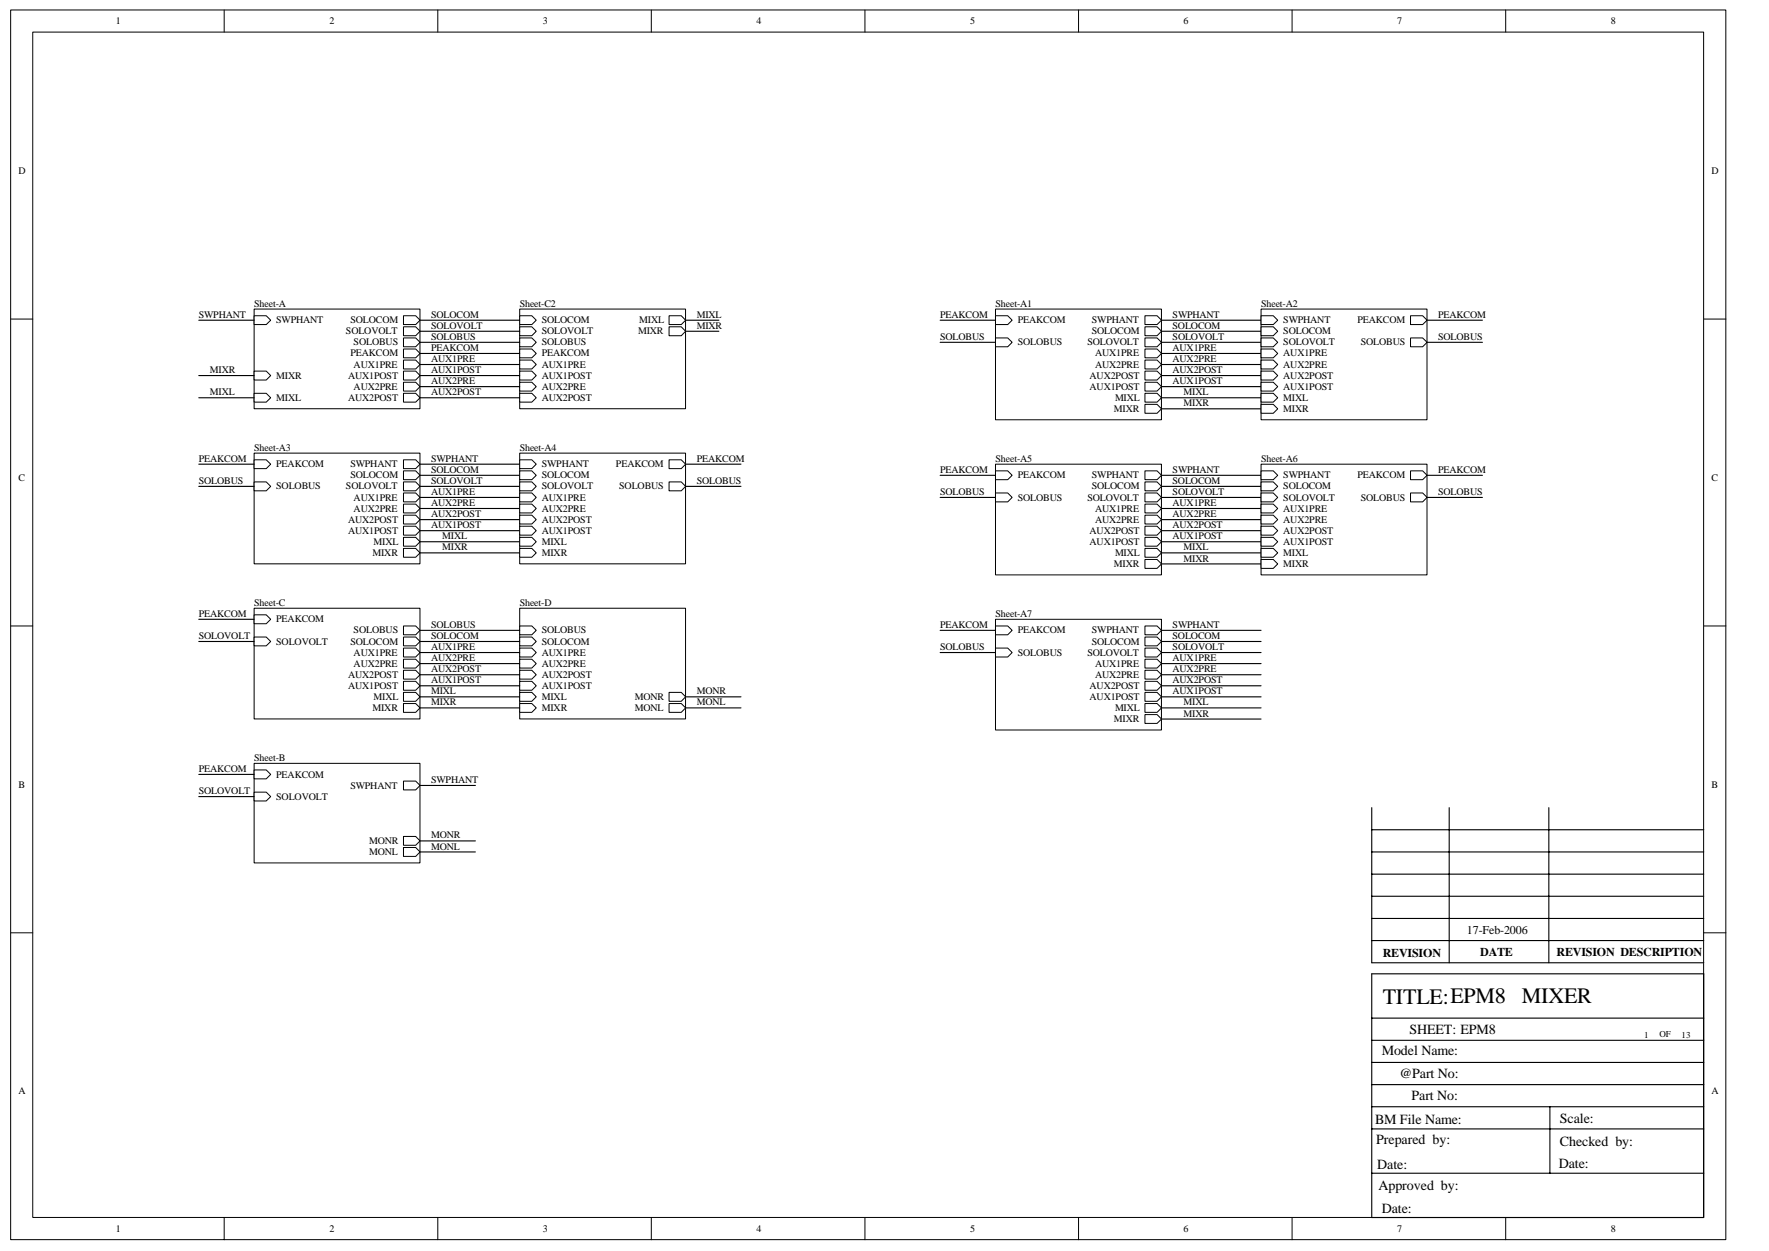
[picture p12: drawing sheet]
<svg xmlns="http://www.w3.org/2000/svg" width="420mm" height="297mm" viewBox="0 0 420 297" stroke-linecap="round" stroke-linejoin="round" font-family="sans-serif">
<g fill="none" stroke="#000" stroke-width=".24">
<path d="M2.5 2.4h407.4v291.9h-407.4zM7.8 7.6h396.8v281.5h-396.8zM53.2 2.4v5.2M104 2.4v5.2M154.7 2.4v5.2M205.4 2.4v5.2M256.2 2.4v5.2M306.9 2.4v5.2M357.6 2.4v5.2M2.5 75.8h5.3M404.7 75.8h5.2M2.5 148.6h5.3"/>
<path d="M404.7 148.6h5.2M2.5 221.5h5.3M404.7 221.5h5.2M53.2 289.1v5.3M104 289.1v5.3M154.7 289.1v5.3M205.4 289.1v5.3M256.2 289.1v5.3M306.9 289.1v5.3M357.6 289.1v5.3"/>
</g>
<g fill="none" stroke="#000" stroke-width=".26">
<path d="M325.8 191.8v36.8h78.9M325.8 197h78.9M344.2 191.8v36.8M367.9 191.8v36.8M325.8 218.1h78.9M325.8 212.8h78.9M325.8 207.6h78.9M325.8 202.3h78.9M325.8 231.2h78.9v57.9h-78.9zM325.8 223.3h78.9M325.8 241.7h78.9M325.8 247h78.9"/>
<path d="M325.8 252.3h78.9M325.8 257.5h78.9M325.8 262.8h78.9M325.8 268.1h78.9M325.8 278.6h78.9M368.1 262.8v15.8"/>
</g>
<path d="M123.5 144.4h39.3v26.3h-39.3z" fill="#fff"/>
<path d="M123.4 144.4h39.4v26.3h-39.4z" fill="none" stroke="#000" stroke-width=".24"/>
<g fill="#fff" stroke="#000" stroke-width=".24">
<path d="M123.4 153.9h2.9l1.1 1-1.1 1.1h-2.9z" fill-rule="evenodd"/>
<path d="M123.4 161.8h2.9l1.1 1-1.1 1.1h-2.9z" fill-rule="evenodd"/>
<path d="M123.4 159.2h2.9l1.1 1-1.1 1h-2.9z" fill-rule="evenodd"/>
<path d="M123.4 156.5h2.9l1.1 1.1-1.1 1h-2.9z" fill-rule="evenodd"/>
<path d="M158.9 167h2.9l1 1.1-1 1h-2.9z" fill-rule="evenodd"/>
<path d="M158.9 164.4h2.9l1 1.1-1 1h-2.9z" fill-rule="evenodd"/>
<path d="M123.4 148.6h2.9l1.1 1.1-1.1 1h-2.9z" fill-rule="evenodd"/>
<path d="M123.4 151.3h2.9l1.1 1-1.1 1.1h-2.9z" fill-rule="evenodd"/>
<path d="M123.4 164.4h2.9l1.1 1.1-1.1 1h-2.9z" fill-rule="evenodd"/>
<path d="M123.4 167h2.9l1.1 1.1-1.1 1h-2.9z" fill-rule="evenodd"/>
</g>
<path d="M60.4 181.3h39.3v23.6h-39.3z" fill="#fff"/>
<path d="M60.4 181.3h39.3v23.6h-39.3z" fill="none" stroke="#000" stroke-width=".24"/>
<g fill="#fff" stroke="#000" stroke-width=".24">
<path d="M95.8 198.6h2.9l1.1 1.1-1.1 1h-2.9z" fill-rule="evenodd"/>
<path d="M95.8 201.2h2.9l1.1 1.1-1.1 1h-2.9z" fill-rule="evenodd"/>
<path d="M95.8 185.5h2.9l1.1 1-1.1 1.1h-2.9z" fill-rule="evenodd"/>
<path d="M60.4 188.1h2.8l1.1 1-1.1 1.1h-2.8z" fill-rule="evenodd"/>
<path d="M60.4 182.8h2.8l1.1 1.1-1.1 1h-2.8z" fill-rule="evenodd"/>
</g>
<path d="M60.4 144.4h39.3v26.3h-39.3z" fill="#fff"/>
<path d="M60.4 144.4h39.3v26.3h-39.3z" fill="none" stroke="#000" stroke-width=".24"/>
<g fill="#fff" stroke="#000" stroke-width=".24">
<path d="M95.8 151.3h2.9l1.1 1-1.1 1.1h-2.9z" fill-rule="evenodd"/>
<path d="M60.4 151.3h2.8l1.1 1-1.1 1.1h-2.8z" fill-rule="evenodd"/>
<path d="M95.8 148.6h2.9l1.1 1.1-1.1 1h-2.9z" fill-rule="evenodd"/>
<path d="M95.8 164.4h2.9l1.1 1.1-1.1 1h-2.9z" fill-rule="evenodd"/>
<path d="M95.8 167h2.9l1.1 1.1-1.1 1h-2.9z" fill-rule="evenodd"/>
<path d="M60.4 146h2.8l1.1 1-1.1 1.1h-2.8z" fill-rule="evenodd"/>
<path d="M95.8 153.9h2.9l1.1 1-1.1 1.1h-2.9z" fill-rule="evenodd"/>
<path d="M95.8 161.8h2.9l1.1 1-1.1 1.1h-2.9z" fill-rule="evenodd"/>
<path d="M95.8 159.2h2.9l1.1 1-1.1 1h-2.9z" fill-rule="evenodd"/>
<path d="M95.8 156.5h2.9l1.1 1.1-1.1 1h-2.9z" fill-rule="evenodd"/>
</g>
<path d="M123.5 73.4h39.3v23.6h-39.3z" fill="#fff"/>
<path d="M123.4 73.4h39.4v23.6h-39.4z" fill="none" stroke="#000" stroke-width=".24"/>
<g fill="#fff" stroke="#000" stroke-width=".24">
<path d="M123.4 75h2.9l1.1 1-1.1 1.1h-2.9z" fill-rule="evenodd"/>
<path d="M123.4 77.6h2.9l1.1 1.1-1.1 1h-2.9z" fill-rule="evenodd"/>
<path d="M123.4 80.2h2.9l1.1 1.1-1.1 1h-2.9z" fill-rule="evenodd"/>
<path d="M158.9 75h2.9l1 1-1 1.1h-2.9z" fill-rule="evenodd"/>
<path d="M158.9 77.6h2.9l1 1.1-1 1h-2.9z" fill-rule="evenodd"/>
<path d="M123.4 82.9h2.9l1.1 1-1.1 1.1h-2.9z" fill-rule="evenodd"/>
<path d="M123.4 85.5h2.9l1.1 1.1-1.1 1h-2.9z" fill-rule="evenodd"/>
<path d="M123.4 88.1h2.9l1.1 1.1-1.1 1h-2.9z" fill-rule="evenodd"/>
<path d="M123.4 93.4h2.9l1.1 1-1.1 1.1h-2.9z" fill-rule="evenodd"/>
<path d="M123.4 90.8h2.9l1.1 1-1.1 1.1h-2.9z" fill-rule="evenodd"/>
</g>
<path d="M99.8 76h23.6M99.8 78.7h23.6M162.8 76h7.9M162.8 78.7h7.9M99.8 81.3h23.6M99.8 83.9h23.6M99.8 86.6h23.6M99.8 89.2h23.6M99.8 91.8h23.6M99.8 94.4h23.6M99.8 199.7h13.1M99.8 202.3h13.1" fill="none" stroke="#000" stroke-width=".26"/>
<path d="M60.4 73.4h39.3v23.6h-39.3z" fill="#fff"/>
<path d="M60.4 73.4h39.3v23.6h-39.3z" fill="none" stroke="#000" stroke-width=".24"/>
<g fill="#fff" stroke="#000" stroke-width=".24">
<path d="M60.4 75h2.8l1.1 1-1.1 1.1h-2.8z" fill-rule="evenodd"/>
<path d="M95.8 82.9h2.9l1.1 1-1.1 1.1h-2.9z" fill-rule="evenodd"/>
<path d="M95.8 75h2.9l1.1 1-1.1 1.1h-2.9z" fill-rule="evenodd"/>
<path d="M95.8 77.6h2.9l1.1 1.1-1.1 1h-2.9z" fill-rule="evenodd"/>
<path d="M95.8 85.5h2.9l1.1 1.1-1.1 1h-2.9z" fill-rule="evenodd"/>
<path d="M95.8 90.8h2.9l1.1 1-1.1 1.1h-2.9z" fill-rule="evenodd"/>
<path d="M95.8 93.4h2.9l1.1 1-1.1 1.1h-2.9z" fill-rule="evenodd"/>
<path d="M95.8 88.1h2.9l1.1 1.1-1.1 1h-2.9z" fill-rule="evenodd"/>
<path d="M60.4 93.4h2.8l1.1 1-1.1 1.1h-2.8z" fill-rule="evenodd"/>
<path d="M60.4 88.1h2.8l1.1 1.1-1.1 1h-2.8z" fill-rule="evenodd"/>
<path d="M95.8 80.2h2.9l1.1 1.1-1.1 1h-2.9z" fill-rule="evenodd"/>
</g>
<path d="M47.2 76h13.2M47.2 94.4h13.2M47.2 89.2h13.2M99.8 186.5h13.1" fill="none" stroke="#000" stroke-width=".26"/>
<path d="M236.5 73.4h39.4v26.3h-39.4z" fill="#fff"/>
<path d="M236.4 73.4h39.5v26.3h-39.5z" fill="none" stroke="#000" stroke-width=".24"/>
<g fill="#fff" stroke="#000" stroke-width=".24">
<path d="M271.9 75h2.9l1.1 1-1.1 1.1h-2.9z" fill-rule="evenodd"/>
<path d="M236.4 75h2.9l1.1 1-1.1 1.1h-2.9z" fill-rule="evenodd"/>
<path d="M271.9 77.6h2.9l1.1 1.1-1.1 1h-2.9z" fill-rule="evenodd"/>
<path d="M271.9 80.2h2.9l1.1 1.1-1.1 1h-2.9z" fill-rule="evenodd"/>
<path d="M271.9 82.9h2.9l1.1 1-1.1 1.1h-2.9z" fill-rule="evenodd"/>
<path d="M271.9 85.5h2.9l1.1 1.1-1.1 1h-2.9z" fill-rule="evenodd"/>
<path d="M271.9 88.1h2.9l1.1 1.1-1.1 1h-2.9z" fill-rule="evenodd"/>
<path d="M271.9 90.8h2.9l1.1 1-1.1 1.1h-2.9z" fill-rule="evenodd"/>
<path d="M271.9 93.4h2.9l1.1 1-1.1 1.1h-2.9z" fill-rule="evenodd"/>
<path d="M271.9 96h2.9l1.1 1.1-1.1 1h-2.9z" fill-rule="evenodd"/>
<path d="M236.4 80.2h2.9l1.1 1.1-1.1 1h-2.9z" fill-rule="evenodd"/>
</g>
<path d="M223.3 76h13.1M275.9 78.7h23.6M275.9 76h23.6M223.3 81.3h13.1M275.9 97.1h23.6M275.9 94.4h23.6M275.9 91.8h23.6M275.9 89.2h23.6M275.9 86.6h23.6M275.9 83.9h23.6M275.9 81.3h23.6" fill="none" stroke="#000" stroke-width=".26"/>
<path d="M299.5 73.4h39.4v26.3h-39.4z" fill="#fff"/>
<path d="M299.5 73.4h39.4v26.3h-39.4z" fill="none" stroke="#000" stroke-width=".24"/>
<g fill="#fff" stroke="#000" stroke-width=".24">
<path d="M299.5 75h2.9l1.1 1-1.1 1.1h-2.9z" fill-rule="evenodd"/>
<path d="M335 75h2.9l1.1 1-1.1 1.1h-2.9z" fill-rule="evenodd"/>
<path d="M299.5 77.6h2.9l1.1 1.1-1.1 1h-2.9z" fill-rule="evenodd"/>
<path d="M299.5 80.2h2.9l1.1 1.1-1.1 1h-2.9z" fill-rule="evenodd"/>
<path d="M299.5 82.9h2.9l1.1 1-1.1 1.1h-2.9z" fill-rule="evenodd"/>
<path d="M299.5 85.5h2.9l1.1 1.1-1.1 1h-2.9z" fill-rule="evenodd"/>
<path d="M299.5 88.1h2.9l1.1 1.1-1.1 1h-2.9z" fill-rule="evenodd"/>
<path d="M299.5 90.8h2.9l1.1 1-1.1 1.1h-2.9z" fill-rule="evenodd"/>
<path d="M299.5 93.4h2.9l1.1 1-1.1 1.1h-2.9z" fill-rule="evenodd"/>
<path d="M299.5 96h2.9l1.1 1.1-1.1 1h-2.9z" fill-rule="evenodd"/>
<path d="M335 80.2h2.9l1.1 1.1-1.1 1h-2.9z" fill-rule="evenodd"/>
</g>
<path d="M339 76h13.1M339 81.3h13.1" fill="none" stroke="#000" stroke-width=".26"/>
<path d="M60.4 107.6h39.3v26.3h-39.3z" fill="#fff"/>
<path d="M60.4 107.6h39.3v26.3h-39.3z" fill="none" stroke="#000" stroke-width=".24"/>
<g fill="#fff" stroke="#000" stroke-width=".24">
<path d="M95.8 109.2h2.9l1.1 1-1.1 1.1h-2.9z" fill-rule="evenodd"/>
<path d="M60.4 109.2h2.8l1.1 1-1.1 1.1h-2.8z" fill-rule="evenodd"/>
<path d="M95.8 111.8h2.9l1.1 1.1-1.1 1h-2.9z" fill-rule="evenodd"/>
<path d="M95.8 114.4h2.9l1.1 1.1-1.1 1h-2.9z" fill-rule="evenodd"/>
<path d="M95.8 117.1h2.9l1.1 1-1.1 1.1h-2.9z" fill-rule="evenodd"/>
<path d="M95.8 119.7h2.9l1.1 1-1.1 1.1h-2.9z" fill-rule="evenodd"/>
<path d="M95.8 122.3h2.9l1.1 1.1-1.1 1h-2.9z" fill-rule="evenodd"/>
<path d="M95.8 124.9h2.9l1.1 1.1-1.1 1.1h-2.9z" fill-rule="evenodd"/>
<path d="M95.8 127.6h2.9l1.1 1-1.1 1.1h-2.9z" fill-rule="evenodd"/>
<path d="M95.8 130.2h2.9l1.1 1.1-1.1 1h-2.9z" fill-rule="evenodd"/>
<path d="M60.4 114.4h2.8l1.1 1.1-1.1 1h-2.8z" fill-rule="evenodd"/>
</g>
<path d="M47.2 110.2h13.2M47.2 115.5h13.2M99.8 110.2h23.6M99.8 112.9h23.6M99.8 115.5h23.6M99.8 118.1h23.6M99.8 120.7h23.6M99.8 123.4h23.6M99.8 126h23.6M99.8 128.6h23.6M99.8 131.3h23.6" fill="none" stroke="#000" stroke-width=".26"/>
<path d="M123.5 107.6h39.3v26.3h-39.3z" fill="#fff"/>
<path d="M123.4 107.6h39.4v26.3h-39.4z" fill="none" stroke="#000" stroke-width=".24"/>
<g fill="#fff" stroke="#000" stroke-width=".24">
<path d="M123.4 109.2h2.9l1.1 1-1.1 1.1h-2.9z" fill-rule="evenodd"/>
<path d="M158.9 109.2h2.9l1 1-1 1.1h-2.9z" fill-rule="evenodd"/>
<path d="M123.4 111.8h2.9l1.1 1.1-1.1 1h-2.9z" fill-rule="evenodd"/>
<path d="M123.4 114.4h2.9l1.1 1.1-1.1 1h-2.9z" fill-rule="evenodd"/>
<path d="M123.4 117.1h2.9l1.1 1-1.1 1.1h-2.9z" fill-rule="evenodd"/>
<path d="M123.4 119.7h2.9l1.1 1-1.1 1.1h-2.9z" fill-rule="evenodd"/>
<path d="M123.4 122.3h2.9l1.1 1.1-1.1 1h-2.9z" fill-rule="evenodd"/>
<path d="M123.4 124.9h2.9l1.1 1.1-1.1 1.1h-2.9z" fill-rule="evenodd"/>
<path d="M123.4 127.6h2.9l1.1 1-1.1 1.1h-2.9z" fill-rule="evenodd"/>
<path d="M123.4 130.2h2.9l1.1 1.1-1.1 1h-2.9z" fill-rule="evenodd"/>
<path d="M158.9 114.4h2.9l1 1.1-1 1h-2.9z" fill-rule="evenodd"/>
</g>
<path d="M162.8 110.2h13.2M162.8 115.5h13.2" fill="none" stroke="#000" stroke-width=".26"/>
<path d="M236.5 110.2h39.4v26.3h-39.4z" fill="#fff"/>
<path d="M236.4 110.2h39.5v26.3h-39.5z" fill="none" stroke="#000" stroke-width=".24"/>
<g fill="#fff" stroke="#000" stroke-width=".24">
<path d="M271.9 111.8h2.9l1.1 1.1-1.1 1h-2.9z" fill-rule="evenodd"/>
<path d="M236.4 111.8h2.9l1.1 1.1-1.1 1h-2.9z" fill-rule="evenodd"/>
<path d="M271.9 114.4h2.9l1.1 1.1-1.1 1h-2.9z" fill-rule="evenodd"/>
<path d="M271.9 117.1h2.9l1.1 1-1.1 1.1h-2.9z" fill-rule="evenodd"/>
<path d="M271.9 119.7h2.9l1.1 1-1.1 1.1h-2.9z" fill-rule="evenodd"/>
<path d="M271.9 122.3h2.9l1.1 1.1-1.1 1h-2.9z" fill-rule="evenodd"/>
<path d="M271.9 124.9h2.9l1.1 1.1-1.1 1.1h-2.9z" fill-rule="evenodd"/>
<path d="M271.9 127.6h2.9l1.1 1-1.1 1.1h-2.9z" fill-rule="evenodd"/>
<path d="M271.9 130.2h2.9l1.1 1.1-1.1 1h-2.9z" fill-rule="evenodd"/>
<path d="M271.9 132.8h2.9l1.1 1.1-1.1 1.1h-2.9z" fill-rule="evenodd"/>
<path d="M236.4 117.1h2.9l1.1 1-1.1 1.1h-2.9z" fill-rule="evenodd"/>
</g>
<path d="M223.3 112.9h13.1M223.3 118.1h13.1M275.9 112.9h23.6M275.9 118.1h23.6M275.9 115.5h23.6M275.9 120.7h23.6M275.9 123.4h23.6M275.9 126h23.6M275.9 128.6h23.6M275.9 131.3h23.6M275.9 133.9h23.6" fill="none" stroke="#000" stroke-width=".26"/>
<path d="M299.5 110.2h39.4v26.3h-39.4z" fill="#fff"/>
<path d="M299.5 110.2h39.4v26.3h-39.4z" fill="none" stroke="#000" stroke-width=".24"/>
<g fill="#fff" stroke="#000" stroke-width=".24">
<path d="M299.5 111.8h2.9l1.1 1.1-1.1 1h-2.9z" fill-rule="evenodd"/>
<path d="M335 111.8h2.9l1.1 1.1-1.1 1h-2.9z" fill-rule="evenodd"/>
<path d="M299.5 114.4h2.9l1.1 1.1-1.1 1h-2.9z" fill-rule="evenodd"/>
<path d="M299.5 117.1h2.9l1.1 1-1.1 1.1h-2.9z" fill-rule="evenodd"/>
<path d="M299.5 119.7h2.9l1.1 1-1.1 1.1h-2.9z" fill-rule="evenodd"/>
<path d="M299.5 122.3h2.9l1.1 1.1-1.1 1h-2.9z" fill-rule="evenodd"/>
<path d="M299.5 124.9h2.9l1.1 1.1-1.1 1.1h-2.9z" fill-rule="evenodd"/>
<path d="M299.5 127.6h2.9l1.1 1-1.1 1.1h-2.9z" fill-rule="evenodd"/>
<path d="M299.5 130.2h2.9l1.1 1.1-1.1 1h-2.9z" fill-rule="evenodd"/>
<path d="M299.5 132.8h2.9l1.1 1.1-1.1 1.1h-2.9z" fill-rule="evenodd"/>
<path d="M335 117.1h2.9l1.1 1-1.1 1.1h-2.9z" fill-rule="evenodd"/>
</g>
<path d="M339 112.9h13.1M339 118.1h13.1" fill="none" stroke="#000" stroke-width=".26"/>
<path d="M236.5 147.1h39.4v26.2h-39.4z" fill="#fff"/>
<path d="M236.4 147h39.5v26.3h-39.5z" fill="none" stroke="#000" stroke-width=".24"/>
<g fill="#fff" stroke="#000" stroke-width=".24">
<path d="M271.9 148.6h2.9l1.1 1.1-1.1 1h-2.9z" fill-rule="evenodd"/>
<path d="M236.4 148.6h2.9l1.1 1.1-1.1 1h-2.9z" fill-rule="evenodd"/>
<path d="M271.9 151.3h2.9l1.1 1-1.1 1.1h-2.9z" fill-rule="evenodd"/>
<path d="M271.9 153.9h2.9l1.1 1-1.1 1.1h-2.9z" fill-rule="evenodd"/>
<path d="M271.9 156.5h2.9l1.1 1.1-1.1 1h-2.9z" fill-rule="evenodd"/>
<path d="M271.9 159.2h2.9l1.1 1-1.1 1h-2.9z" fill-rule="evenodd"/>
<path d="M271.9 161.8h2.9l1.1 1-1.1 1.1h-2.9z" fill-rule="evenodd"/>
<path d="M271.9 164.4h2.9l1.1 1.1-1.1 1h-2.9z" fill-rule="evenodd"/>
<path d="M271.9 167h2.9l1.1 1.1-1.1 1h-2.9z" fill-rule="evenodd"/>
<path d="M271.9 169.7h2.9l1.1 1-1.1 1.1h-2.9z" fill-rule="evenodd"/>
<path d="M236.4 153.9h2.9l1.1 1-1.1 1.1h-2.9z" fill-rule="evenodd"/>
</g>
<g fill="none" stroke="#000" stroke-width=".26">
<path d="M47.2 152.3h13.2M47.2 147h13.2M99.8 149.7h23.6M99.8 154.9h23.6M99.8 152.3h23.6M99.8 157.6h23.6M223.3 149.7h13.1M223.3 154.9h13.1M275.9 149.7h23.6M275.9 154.9h23.6M275.9 152.3h23.6M275.9 157.6h23.6"/>
<path d="M99.8 160.2h23.6M99.8 162.8h23.6M99.8 165.5h23.6M99.8 168.1h23.6M162.8 165.5h13.2M162.8 168.1h13.2M275.9 160.2h23.6M275.9 162.8h23.6M275.9 165.5h23.6M275.9 168.1h23.6M275.9 170.7h23.6M47.2 189.1h13.2"/>
<path d="M47.2 183.9h13.2"/>
</g>
<g font-size="5.2">
<text x="328.4" y="238.5">TITLE:EPM8</text>
<text x="361.5" y="238.2">MIXER</text>
</g>
<g font-size="3.3">
<text x="334.7" y="245.5">SHEET: EPM8</text>
<text x="328.2" y="250.5">Model Name:</text>
<text x="332.4" y="256">@Part No:</text>
<text x="335.3" y="261.3">Part No:</text>
<text x="326.6" y="266.8">BM File Name:</text>
<text x="370.5" y="266.5">Scale:</text>
<text x="326.9" y="271.5">Prepared by:</text>
<text x="370.5" y="272.1">Checked by:</text>
<text x="327.1" y="277.6">Date:</text>
<text x="370.2" y="277.3">Date:</text>
<text x="327.4" y="282.6">Approved by:</text>
<text x="328.2" y="288.1">Date:</text>
</g>
<g font-size="2.9">
<text x="348.4" y="221.9">17-Feb-2006</text>
<text x="328.4" y="227.2">REVISION</text>
<text x="351.6" y="226.9">DATE</text>
<text x="369.7" y="226.9">REVISION DESCRIPTION</text>
</g>
<g font-size="2.4">
<text x="27.5" y="5.7">1</text>
<text x="78.2" y="5.7">2</text>
<text x="129" y="5.7">3</text>
<text x="179.7" y="5.7">4</text>
<text x="230.4" y="5.7">5</text>
<text x="281.1" y="5.7">6</text>
<text x="331.9" y="5.7">7</text>
<text x="382.6" y="5.7">8</text>
<text x="4.4" y="41.3">D</text>
<text x="406.5" y="41.3">D</text>
<text x="47.2" y="75.4">SWPHANT</text>
<text x="60.4" y="72.8">Sheet-A</text>
<text x="65.6" y="76.8">SWPHANT</text>
<text x="83.2" y="76.8">SOLOCOM</text>
<text x="102.4" y="75.4">SOLOCOM</text>
<text x="123.4" y="72.8">Sheet-C2</text>
<text x="128.7" y="76.8">SOLOCOM</text>
<text x="151.8" y="76.8">MIXL</text>
<text x="165.5" y="75.4">MIXL</text>
<text x="223.3" y="75.4">PEAKCOM</text>
<text x="236.4" y="72.8">Sheet-A1</text>
<text x="241.7" y="76.8">PEAKCOM</text>
<text x="259.3" y="76.8">SWPHANT</text>
<text x="278.5" y="75.4">SWPHANT</text>
<text x="299.5" y="72.8">Sheet-A2</text>
<text x="304.8" y="76.8">SWPHANT</text>
<text x="322.4" y="76.8">PEAKCOM</text>
<text x="341.6" y="75.4">PEAKCOM</text>
<text x="82.2" y="79.4">SOLOVOLT</text>
<text x="84" y="82">SOLOBUS</text>
<text x="102.4" y="78.1">SOLOVOLT</text>
<text x="102.4" y="83.3">PEAKCOM</text>
<text x="102.4" y="80.7">SOLOBUS</text>
<text x="128.7" y="79.4">SOLOVOLT</text>
<text x="128.7" y="82">SOLOBUS</text>
<text x="151.5" y="79.4">MIXR</text>
<text x="165.5" y="78.1">MIXR</text>
<text x="223.3" y="80.7">SOLOBUS</text>
<text x="241.7" y="82">SOLOBUS</text>
<text x="258.3" y="82">SOLOVOLT</text>
<text x="259.3" y="79.4">SOLOCOM</text>
<text x="278.5" y="80.7">SOLOVOLT</text>
<text x="278.5" y="78.1">SOLOCOM</text>
<text x="278.5" y="83.3">AUX1PRE</text>
<text x="304.8" y="79.4">SOLOCOM</text>
<text x="304.8" y="82">SOLOVOLT</text>
<text x="323.2" y="82">SOLOBUS</text>
<text x="341.6" y="80.7">SOLOBUS</text>
<text x="49.8" y="88.6">MIXR</text>
<text x="65.6" y="89.9">MIXR</text>
<text x="82.7" y="89.9">AUX1POST</text>
<text x="83.2" y="84.6">PEAKCOM</text>
<text x="84" y="87.3">AUX1PRE</text>
<text x="102.4" y="86">AUX1PRE</text>
<text x="102.4" y="88.6">AUX1POST</text>
<text x="128.7" y="84.6">PEAKCOM</text>
<text x="128.7" y="87.3">AUX1PRE</text>
<text x="128.7" y="89.9">AUX1POST</text>
<text x="258.8" y="89.9">AUX2POST</text>
<text x="260.1" y="84.6">AUX1PRE</text>
<text x="260.1" y="87.3">AUX2PRE</text>
<text x="278.5" y="88.6">AUX2POST</text>
<text x="278.5" y="86">AUX2PRE</text>
<text x="304.8" y="84.6">AUX1PRE</text>
<text x="304.8" y="87.3">AUX2PRE</text>
<text x="304.8" y="89.9">AUX2POST</text>
<text x="49.8" y="93.9">MIXL</text>
<text x="65.6" y="95.2">MIXL</text>
<text x="82.7" y="95.2">AUX2POST</text>
<text x="84" y="92.5">AUX2PRE</text>
<text x="102.4" y="91.2">AUX2PRE</text>
<text x="102.4" y="93.9">AUX2POST</text>
<text x="128.7" y="95.2">AUX2POST</text>
<text x="128.7" y="92.5">AUX2PRE</text>
<text x="258.8" y="92.5">AUX1POST</text>
<text x="264.8" y="95.2">MIXL</text>
<text x="278.5" y="91.2">AUX1POST</text>
<text x="281.1" y="93.9">MIXL</text>
<text x="304.8" y="92.5">AUX1POST</text>
<text x="304.8" y="95.2">MIXL</text>
<text x="264.6" y="97.8">MIXR</text>
<text x="281.1" y="96.5">MIXR</text>
<text x="304.8" y="97.8">MIXR</text>
<text x="60.4" y="107">Sheet-A3</text>
<text x="123.4" y="107">Sheet-A4</text>
<text x="47.2" y="109.6">PEAKCOM</text>
<text x="65.6" y="111">PEAKCOM</text>
<text x="83.2" y="111">SWPHANT</text>
<text x="83.2" y="113.6">SOLOCOM</text>
<text x="102.4" y="112.3">SOLOCOM</text>
<text x="102.4" y="109.6">SWPHANT</text>
<text x="128.7" y="111">SWPHANT</text>
<text x="128.7" y="113.6">SOLOCOM</text>
<text x="146.3" y="111">PEAKCOM</text>
<text x="165.5" y="109.6">PEAKCOM</text>
<text x="223.3" y="112.3">PEAKCOM</text>
<text x="236.4" y="109.6">Sheet-A5</text>
<text x="241.7" y="113.6">PEAKCOM</text>
<text x="259.3" y="113.6">SWPHANT</text>
<text x="278.5" y="112.3">SWPHANT</text>
<text x="299.5" y="109.6">Sheet-A6</text>
<text x="304.8" y="113.6">SWPHANT</text>
<text x="322.4" y="113.6">PEAKCOM</text>
<text x="341.6" y="112.3">PEAKCOM</text>
<text x="4.4" y="114.1">C</text>
<text x="47.2" y="114.9">SOLOBUS</text>
<text x="65.6" y="116.2">SOLOBUS</text>
<text x="82.2" y="116.2">SOLOVOLT</text>
<text x="84" y="118.9">AUX1PRE</text>
<text x="102.4" y="114.9">SOLOVOLT</text>
<text x="102.4" y="117.5">AUX1PRE</text>
<text x="128.7" y="116.2">SOLOVOLT</text>
<text x="128.7" y="118.9">AUX1PRE</text>
<text x="147.1" y="116.2">SOLOBUS</text>
<text x="165.5" y="114.9">SOLOBUS</text>
<text x="223.3" y="117.5">SOLOBUS</text>
<text x="241.7" y="118.9">SOLOBUS</text>
<text x="258.3" y="118.9">SOLOVOLT</text>
<text x="259.3" y="116.2">SOLOCOM</text>
<text x="278.5" y="117.5">SOLOVOLT</text>
<text x="278.5" y="114.9">SOLOCOM</text>
<text x="304.8" y="116.2">SOLOCOM</text>
<text x="304.8" y="118.9">SOLOVOLT</text>
<text x="323.2" y="118.9">SOLOBUS</text>
<text x="341.6" y="117.5">SOLOBUS</text>
<text x="406.5" y="114.1">C</text>
<text x="82.7" y="124.1">AUX2POST</text>
<text x="84" y="121.5">AUX2PRE</text>
<text x="102.4" y="125.4">AUX1POST</text>
<text x="102.4" y="122.8">AUX2POST</text>
<text x="102.4" y="120.2">AUX2PRE</text>
<text x="128.7" y="121.5">AUX2PRE</text>
<text x="128.7" y="124.1">AUX2POST</text>
<text x="260.1" y="121.5">AUX1PRE</text>
<text x="260.1" y="124.1">AUX2PRE</text>
<text x="278.5" y="120.2">AUX1PRE</text>
<text x="278.5" y="125.4">AUX2POST</text>
<text x="278.5" y="122.8">AUX2PRE</text>
<text x="304.8" y="121.5">AUX1PRE</text>
<text x="304.8" y="124.1">AUX2PRE</text>
<text x="82.7" y="126.7">AUX1POST</text>
<text x="88.5" y="132">MIXR</text>
<text x="88.7" y="129.4">MIXL</text>
<text x="105" y="128.1">MIXL</text>
<text x="105" y="130.7">MIXR</text>
<text x="128.7" y="126.7">AUX1POST</text>
<text x="128.7" y="129.4">MIXL</text>
<text x="128.7" y="132">MIXR</text>
<text x="258.8" y="126.7">AUX2POST</text>
<text x="258.8" y="129.4">AUX1POST</text>
<text x="264.8" y="132">MIXL</text>
<text x="278.5" y="128.1">AUX1POST</text>
<text x="281.1" y="130.7">MIXL</text>
<text x="304.8" y="126.7">AUX2POST</text>
<text x="304.8" y="129.4">AUX1POST</text>
<text x="304.8" y="132">MIXL</text>
<text x="264.6" y="134.6">MIXR</text>
<text x="281.1" y="133.3">MIXR</text>
<text x="304.8" y="134.6">MIXR</text>
<text x="60.4" y="143.8">Sheet-C</text>
<text x="123.4" y="143.8">Sheet-D</text>
<text x="47.2" y="146.5">PEAKCOM</text>
<text x="65.6" y="147.8">PEAKCOM</text>
<text x="102.4" y="149.1">SOLOBUS</text>
<text x="223.3" y="149.1">PEAKCOM</text>
<text x="236.4" y="146.5">Sheet-A7</text>
<text x="278.5" y="149.1">SWPHANT</text>
<text x="47.2" y="151.7">SOLOVOLT</text>
<text x="65.6" y="153.1">SOLOVOLT</text>
<text x="83.2" y="153.1">SOLOCOM</text>
<text x="84" y="150.4">SOLOBUS</text>
<text x="84" y="155.7">AUX1PRE</text>
<text x="102.4" y="151.7">SOLOCOM</text>
<text x="102.4" y="154.4">AUX1PRE</text>
<text x="128.7" y="155.7">AUX1PRE</text>
<text x="128.7" y="150.4">SOLOBUS</text>
<text x="128.7" y="153.1">SOLOCOM</text>
<text x="223.3" y="154.4">SOLOBUS</text>
<text x="241.7" y="150.4">PEAKCOM</text>
<text x="241.7" y="155.7">SOLOBUS</text>
<text x="258.3" y="155.7">SOLOVOLT</text>
<text x="259.3" y="150.4">SWPHANT</text>
<text x="259.3" y="153.1">SOLOCOM</text>
<text x="278.5" y="154.4">SOLOVOLT</text>
<text x="278.5" y="151.7">SOLOCOM</text>
<text x="82.7" y="160.9">AUX2POST</text>
<text x="84" y="158.3">AUX2PRE</text>
<text x="102.4" y="159.6">AUX2POST</text>
<text x="102.4" y="157">AUX2PRE</text>
<text x="128.7" y="160.9">AUX2POST</text>
<text x="128.7" y="158.3">AUX2PRE</text>
<text x="260.1" y="158.3">AUX1PRE</text>
<text x="260.1" y="160.9">AUX2PRE</text>
<text x="278.5" y="157">AUX1PRE</text>
<text x="278.5" y="159.6">AUX2PRE</text>
<text x="82.7" y="163.6">AUX1POST</text>
<text x="88.7" y="166.2">MIXL</text>
<text x="102.4" y="164.9">MIXL</text>
<text x="102.4" y="167.5">MIXR</text>
<text x="102.4" y="162.3">AUX1POST</text>
<text x="128.7" y="163.6">AUX1POST</text>
<text x="128.7" y="166.2">MIXL</text>
<text x="150.8" y="166.2">MONR</text>
<text x="165.5" y="164.9">MONR</text>
<text x="165.5" y="167.5">MONL</text>
<text x="258.8" y="163.6">AUX2POST</text>
<text x="258.8" y="166.2">AUX1POST</text>
<text x="278.5" y="164.9">AUX1POST</text>
<text x="278.5" y="162.3">AUX2POST</text>
<text x="281.1" y="167.5">MIXL</text>
<text x="88.5" y="168.8">MIXR</text>
<text x="128.7" y="168.8">MIXR</text>
<text x="150.8" y="168.8">MONL</text>
<text x="264.6" y="171.5">MIXR</text>
<text x="264.8" y="168.8">MIXL</text>
<text x="281.1" y="170.1">MIXR</text>
<text x="47.2" y="183.3">PEAKCOM</text>
<text x="60.4" y="180.7">Sheet-B</text>
<text x="65.6" y="184.6">PEAKCOM</text>
<text x="102.4" y="185.9">SWPHANT</text>
<text x="4.4" y="187">B</text>
<text x="47.2" y="188.6">SOLOVOLT</text>
<text x="65.6" y="189.9">SOLOVOLT</text>
<text x="83.2" y="187.2">SWPHANT</text>
<text x="406.5" y="187">B</text>
<text x="87.7" y="200.4">MONR</text>
<text x="87.7" y="203">MONL</text>
<text x="102.4" y="199.1">MONR</text>
<text x="102.4" y="201.7">MONL</text>
<text x="4.4" y="259.8">A</text>
<text x="406.5" y="259.8">A</text>
<text x="27.5" y="292.5">1</text>
<text x="78.2" y="292.5">2</text>
<text x="129" y="292.5">3</text>
<text x="179.7" y="292.5">4</text>
<text x="230.4" y="292.5">5</text>
<text x="281.1" y="292.5">6</text>
<text x="331.9" y="292.5">7</text>
<text x="382.6" y="292.5">8</text>
</g>
<g font-size="2.1">
<text x="390.5" y="246.5">1</text>
<text x="394.2" y="246.2">OF</text>
<text x="399.4" y="246.5">13</text>
</g>
</svg>
